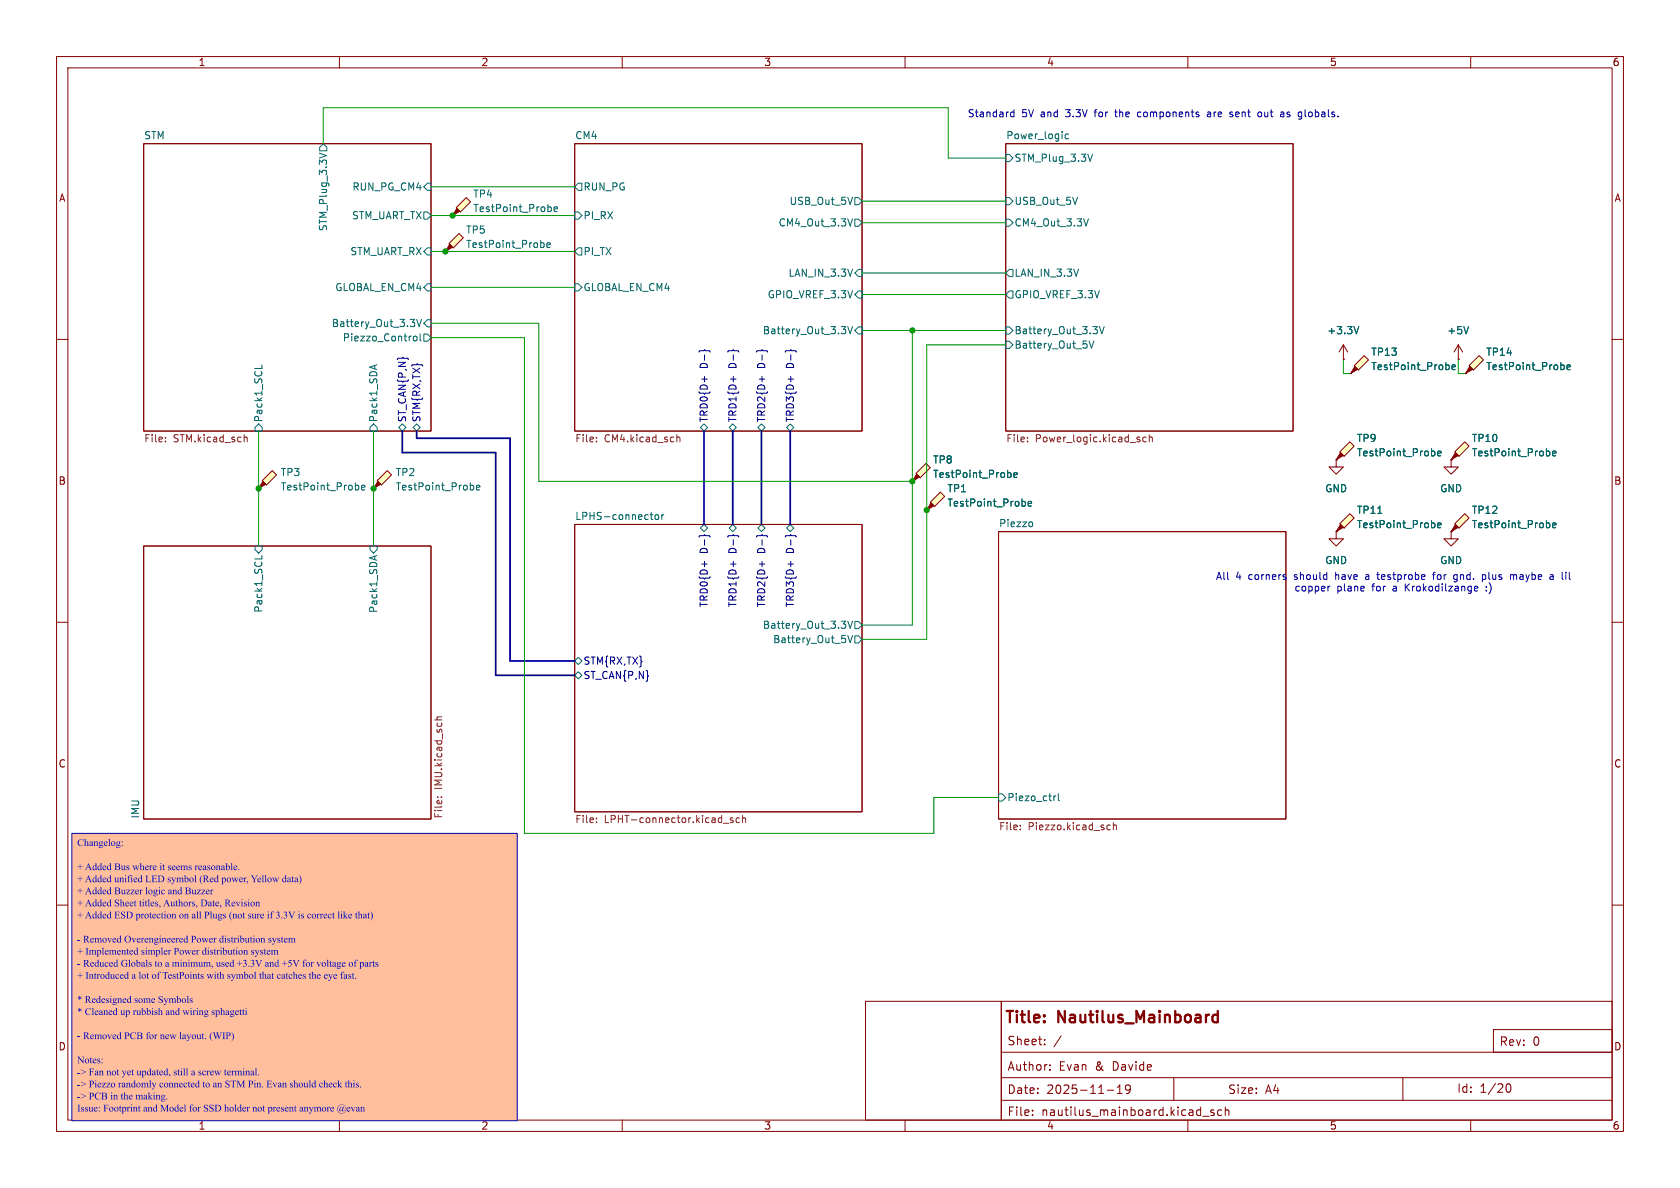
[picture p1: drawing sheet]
<svg xmlns="http://www.w3.org/2000/svg" width="297mm" height="210mm" viewBox="0 0 297 210" stroke-linecap="round" stroke-linejoin="round" font-family="sans-serif">
<g fill="none" stroke="#840000" stroke-width=".18">
<path d="M10 10h277v190h-277zM12 12h273v186h-273zM60 10v2M110 10v2M160 10v2M210 10v2M260 10v2M25.4 25.4h50.8v50.8h-50.8zM101.6 25.4h50.8v50.8h-50.8zM177.8 25.4h50.8v50.8h-50.8zM10 60h2M285 60h2"/>
<path d="M25.4 96.5h50.8v48.3h-50.8zM101.6 92.7h50.8v50.8h-50.8zM176.5 94h50.8v50.8h-50.8zM10 110h2M285 110h2M10 160h2M153 177h24v21h-24zM177 177h108v21h-108zM285 160h2M60 198v2M110 198v2M160 198v2"/>
<path d="M177 194.5h108M177 190.5h108M177 186h108M182.5 197v.2M182.5 196.3v.1M184.7 184.6v.1M184.7 183.8v.1M185.6 189v.2M185.6 188.3v.1M187.6 183.1l-1.3 2M195.7 192.7h1.2M197.5 193.3h.9"/>
<path d="M197.5 192.2l.5-.4v1.5M199.8 192.4l-.3 .3h-.3l-.2-.3 .1-.5 .4-.1 .2 .1a.99 .99 0 0 1-.3 1.4h-.3M207.5 190.5v4M210 198v2M212.6 197.3h1.2M214.6 196.3l-.3-.1-.3 .2 .1 .2 .5 .2v.3h-.6M216 196.3l-.5-.1-.2 .3v.4l.1 .2h.6M216.6 196.3l.2-.1 .4 .1 .1 .9M216.6 195.7v1.5M248 190.5v4M260 198v2M264 182h21v4h-21z"/>
<path d="M266.2 192.2l.2-.5 .2-.1a.81 .81 0 0 1 .6 .6 .81 .81 0 0 1-.3 .8h-.4l-.3-.5"/>
</g>
<path d="M214.5 179.5l.2-.1 .6 .1M215.3 178.7v2M214.5 180.6l.2 .1 .6-.1" fill="none" stroke="#840000" stroke-width=".4"/>
<path d="M12.7 147.3h78.7v50.8h-78.7z" fill="#ffbf9c"/>
<path d="M25.4 25.4h50.8v50.8h-50.8zM101.6 25.4h50.8v50.8h-50.8zM177.8 25.4h50.8v50.8h-50.8zM25.4 96.5h50.8v48.3h-50.8zM101.6 92.7h50.8v50.8h-50.8zM176.5 94h50.8v50.8h-50.8z" fill="none" stroke="#840000" stroke-width=".18"/>
<g fill="none" stroke="#006464" stroke-width=".18">
<path d="M56.5 27.1l1.2 .4-1.2 .4M57.1 25.4l.7 .6v.7h-1.3v-.7zM74.9 37.5h.7l.6 .6-.6 .6h-.7zM75.6 32.4h.6v1.3h-.6l-.7-.7zM101.6 37.5h.6l.7 .6-.7 .6h-.6zM102.2 32.4h.7v1.3h-.7l-.6-.7zM150.7 38.7l-.4 1.2M150.7 34.9l-.4 1.2M151.1 38.7h.7l.6 .7-.6 .6h-.7zM151.1 34.9h.7l.6 .7-.6 .6h-.7zM177.8 38.7h.6l.7 .7-.7 .6h-.6zM177.8 27.3h.6l.7 .6-.7 .7h-.6z"/>
<path d="M177.8 34.9h.6l.7 .7-.7 .6h-.6zM188.9 23.7h-.4l-.2 .2 .1 .6h.5M190.5 34.9l-.4 1.2M192.3 27.2l.4 1.3 .4-1.3M192.4 38.7l-.4 1.2M72.5 56.5h.8l-.4 .4M73.1 59.5l.2-.1 .4 .1v.5l-.1 .2-.3 .1-.2-.2zM73.2 57l.1 .2-.1 .5M73.7 56.5l.4 1.2 .4-1.2M74.3 59v1.1l.2 .2M74.9 59.1h.7l.6 .6-.6 .6h-.7zM75.6 50.2h.6v1.2h-.6l-.7-.6z"/>
<path d="M75.6 43.8h.6v1.3h-.6l-.7-.6zM75.6 56.5h.6v1.3h-.6l-.7-.6zM101.6 50.2h.6l.7 .6-.7 .6h-.6zM102.2 43.8h.7v1.3h-.7l-.6-.6zM148.7 57.7h.8l-.4 .5M149.4 58.3l.1 .2-.1 .4M149.9 57.7l.4 1.3 .4-1.3M150.7 47.6l-.4 1.2M151.8 51.4h.6v1.3h-.6l-.7-.6zM151.8 47.6h.6v1.3h-.6l-.7-.6zM151.8 57.8h.6v1.3h-.6l-.7-.7zM177.8 48.3l.6-.7h.7v1.3h-.7z"/>
<path d="M177.8 57.8h.6l.7 .6-.7 .7h-.6zM178.4 51.4h.7v1.3h-.7l-.6-.6zM190.7 47.6l-.5 1.2M193.2 57.7h.8l-.4 .5M193.9 58.3l.1 .2-.1 .4M194.4 57.7l.4 1.3 .4-1.3M45.1 75.6l.6-.7 .7 .7v.6h-1.3zM46.3 64.5v.6M65.4 75.6l.6-.7 .7 .7v.6h-1.3zM66.3 64.6v.6M66.6 64.5l-1.3 .4M70.5 75.6l.6-.7 .7 .7-.7 .6z"/>
<path d="M73 75.6l.7-.7 .6 .7-.6 .6zM123.8 75.6l.7-.7 .6 .7-.6 .6zM128.9 75.6l.6-.7 .7 .7-.7 .6zM134 75.6l.6-.7 .7 .7-.7 .6zM139.1 75.6l.6-.7 .6 .7-.6 .6zM177.8 60.3h.6l.7 .7-.7 .6h-.6zM192.5 60.3l.5 1.2 .4-1.2M45.1 96.5h1.3v.7l-.7 .6-.6-.6zM46.3 98.2v.6M65.4 96.5h1.3v.7l-.7 .6-.6-.6zM66.3 98.3v.6M66.6 98.2l-1.3 .4"/>
<path d="M114.9 91h.5M115.2 91.8h.2M115.9 91h.3l.3 .2v.4l-.3 .2h-.3l-.1-.2zM117 91v.8M117.4 91l-.4 .2M123.8 93.3l.7-.6 .6 .6-.6 .7zM128.9 93.3l.6-.6 .7 .6-.7 .7zM134 93.3l.6-.6 .7 .6-.7 .7zM139.1 93.3l.6-.6 .6 .6-.6 .7zM182.3 92.3l.3 .2v.4l-.3 .2M101.6 116.8l.6-.6 .7 .6-.7 .7zM101.6 119.4l.6-.7 .7 .7-.7 .6z"/>
<path d="M148.7 109.8h.8l-.4 .5M149.4 110.3l.1 .2-.1 .5M149.9 109.8l.4 1.3 .4-1.3M149.9 112.3l.4 1.3 .4-1.3M151.1 109.9h.7l.6 .6-.6 .6h-.7zM151.1 112.4h.7l.6 .6-.6 .7h-.7zM176.5 140.3h.7l.6 .7-.6 .6h-.7zM186.3 140.7v.8M186.7 140.7l-.4 .2M187.1 140.3v1.1l.2 .1"/>
</g>
<g fill="none" stroke="#725600" stroke-width=".18">
<path d="M29.2 78v.1M29.2 77.3v.1M43.2 77.4l.1-.1h.3l.1 .8M105.4 77.3v.1M105.4 78v.1M119.7 77.4l.1-.1h.3l.1 .8M119.7 76.8v1.3M181.6 78v.1M181.6 77.3v.1M201.5 77.7v.3M202.6 77.3h-.3l-.3 .2 .2 .5h.4M203.2 77.4l.2-.1h.3v.8"/>
<path d="M203.2 76.8v1.3M76.8 127.3h1.3M78.1 126.7l-.8 .1v.3l.1 .2M77.3 140.9h.1M78 140.9h.1M105.4 145.3v.1M105.4 144.6v.2M127.9 145.5h1M129.6 144.6h-.3l-.2 .2 .1 .1 .4 .2v.3h-.5M130.7 144.6h-.3l-.3 .2 .1 .6h.5M131.3 144.7l.2-.1h.3v.8M131.3 144.1v1.3"/>
<path d="M180.4 146.6v.1M180.4 145.9v.1M195.8 146.6h.5M195.8 145.9h.5M196.8 146l.2-.2 .3 .1 .1 .8M196.8 145.4v1.3"/>
</g>
<g fill="none" stroke="#000084" stroke-width=".18">
<path d="M123.6 62.2l.2-.2h.6l.2-.2 .1 .2h.6l.2 .2M124.6 66.5v1M128.7 62.2l.1-.2h.7l.1-.2 .2 .2h.6l.2 .2M129.6 66.5v1M133.7 62.2l.2-.2h.6l.2-.2 .2 .2h.6l.2 .2M134.7 66.5v1M138.8 62.2l.2-.2h.6l.2-.2 .2 .2h.6l.2 .2M139.8 66.5v1M123.6 94.9l.2-.2h.6l.2-.2 .1 .2h.6l.2 .2M124.6 99.2v1M128.7 94.9l.1-.2h.7l.1-.2 .2 .2h.6l.2 .2M129.6 99.2v1"/>
<path d="M133.7 94.9l.2-.2h.6l.2-.2 .2 .2h.6l.2 .2M134.7 99.2v1M138.8 94.9l.2-.2h.6l.2-.2 .2 .2h.6l.2 .2M139.8 99.2v1"/>
</g>
<path d="M257.2 92.6l1.8-1.8 .7 .8-1.8 1.7z" fill="#ffffc2"/>
<path d="M257.3 92.7l.5 .5-1.3 .8z" fill="#840000" stroke="#840000" stroke-width=".18"/>
<path d="M256.5 94h.1M256.5 94v1.3h1.3l-1.3 1.2-1.2-1.2h1.2M257.2 92.6l1.8-1.8 .7 .8-1.8 1.7z" fill="none" stroke="#840000" stroke-width=".18"/>
<path d="M273.8 92.4l.2 .3v.3l-.2 .3M274.5 92.9l.6-.2-.1-.2-.3-.1-.2 .2v.6h.5" fill="none" stroke="#006464" stroke-width=".18"/>
<path d="M236.9 92.6l1.7-1.8 .8 .8-1.8 1.7z" fill="#ffffc2"/>
<path d="M237 92.7l.5 .5-1.3 .8z" fill="#840000" stroke="#840000" stroke-width=".18"/>
<path d="M257.8 63.5h.1M257.8 61l-.8 1.2M257.8 61l.8 1.2M257.8 61v2.5M236.2 94h.1M236.2 81.3v1.3h1.3l-1.3 1.2-1.3-1.2h1.3M236.2 81.3h.1M236.2 94v1.3h1.3l-1.3 1.2-1.3-1.2h1.3M236.9 92.6l1.7-1.8 .8 .8-1.8 1.7zM256.5 81.3v1.3h1.3l-1.3 1.2-1.2-1.2h1.2M256.5 81.3h.1" fill="none" stroke="#840000" stroke-width=".18"/>
<path d="M259.6 57.7l-.4 1.3M243.6 90.7h.7M253.4 92.4l.3 .3v.3l-.3 .3M254.2 92.9l.6-.2-.1-.2-.4-.1-.1 .2v.6h.5" fill="none" stroke="#006464" stroke-width=".18"/>
<path d="M259.7 64.6l1.8-1.7 .8 .7-1.8 1.8z" fill="#ffffc2"/>
<path d="M259.8 64.8l.5 .5-1.2 .7z" fill="#840000" stroke="#840000" stroke-width=".18"/>
<path d="M237.5 63.5h.1M237.5 61l-.8 1.2M237.5 61l.8 1.2M237.5 61v2.5M259.1 66h.1M259.7 64.6l1.8-1.7 .8 .7-1.8 1.8z" fill="none" stroke="#840000" stroke-width=".18"/>
<path d="M240.2 57.7l-.4 1.3M276.3 64.5l.2 .2v.4l-.2 .2M277 64.9l.6-.1v-.2l-.4-.1-.2 .2 .1 .6h.5" fill="none" stroke="#006464" stroke-width=".18"/>
<path d="M236.9 79.9l1.7-1.8 .8 .8-1.8 1.7z" fill="#ffffc2"/>
<path d="M237 80l.5 .5-1.3 .8z" fill="#840000" stroke="#840000" stroke-width=".18"/>
<path d="M236.9 79.9l1.7-1.8 .8 .8-1.8 1.7zM236.2 81.3h.1" fill="none" stroke="#840000" stroke-width=".18"/>
<path d="M253.4 79.7l.3 .3v.3l-.3 .3M254.2 80.2l.6-.2-.1-.2-.4-.1-.1 .2v.6h.5" fill="none" stroke="#006464" stroke-width=".18"/>
<path d="M239.4 64.6l1.8-1.7 .7 .7-1.7 1.8z" fill="#ffffc2"/>
<path d="M239.5 64.8l.5 .5-1.2 .7z" fill="#840000" stroke="#840000" stroke-width=".18"/>
<path d="M238.8 66h.1M239.4 64.6l1.8-1.7 .7 .7-1.7 1.8z" fill="none" stroke="#840000" stroke-width=".18"/>
<path d="M256 64.5l.2 .2v.4l-.2 .2M256.7 64.9l.6-.1-.1-.2-.3-.1-.2 .2 .1 .6h.4" fill="none" stroke="#006464" stroke-width=".18"/>
<path d="M257.2 79.9l1.8-1.8 .7 .8-1.8 1.7z" fill="#ffffc2"/>
<path d="M257.3 80l.5 .5-1.3 .8z" fill="#840000" stroke="#840000" stroke-width=".18"/>
<path d="M257.2 79.9l1.8-1.8 .7 .8-1.8 1.7zM256.5 81.3h.1" fill="none" stroke="#840000" stroke-width=".18"/>
<path d="M273.8 79.7l.2 .3v.3l-.2 .3M274.5 80.2l.6-.2-.1-.2-.3-.1-.2 .2v.6h.5" fill="none" stroke="#006464" stroke-width=".18"/>
<path d="M166.2 87l.8 .8-1.8 1.7-.7-.7z" fill="#ffffc2"/>
<path d="M164.6 88.9l.5 .5-1.3 .8z" fill="#840000" stroke="#840000" stroke-width=".18"/>
<path d="M163.8 90.2h.1M166.2 87l.8 .8-1.8 1.7-.7-.7z" fill="none" stroke="#840000" stroke-width=".18"/>
<path d="M181 88.6l.3 .3v.3l-.3 .3M181.8 89.1l.6-.2-.1-.2-.3-.1-.2 .2v.6h.5" fill="none" stroke="#006464" stroke-width=".18"/>
<path d="M161.9 83.7l1.8-1.8 .8 .8-1.8 1.8z" fill="#ffffc2"/>
<path d="M162.1 83.8l.5 .5-1.3 .8z" fill="#840000" stroke="#840000" stroke-width=".18"/>
<path d="M161.3 85.1h.1M161.9 83.7l1.8-1.8 .8 .8-1.8 1.8z" fill="none" stroke="#840000" stroke-width=".18"/>
<path d="M178.5 83.6l.2 .2v.4l-.2 .2M179.2 84l.6-.1v-.3h-.4l-.2 .1 .1 .6h.5" fill="none" stroke="#006464" stroke-width=".18"/>
<path d="M79.4 43.1l1.8-1.8 .7 .7-1.8 1.8z" fill="#ffffc2"/>
<path d="M79.5 43.2l.5 .5-1.3 .8z" fill="#840000" stroke="#840000" stroke-width=".18"/>
<path d="M78.7 44.5h.1M79.4 43.1l1.8-1.8 .7 .7-1.8 1.8z" fill="none" stroke="#840000" stroke-width=".18"/>
<path d="M96 42.9l.2 .3v.3l-.2 .3M96.7 43.3l.6-.1-.1-.2-.3-.1-.2 .2v.6h.5" fill="none" stroke="#006464" stroke-width=".18"/>
<path d="M66.7 85l1.8-1.8 .7 .7-1.8 1.8z" fill="#ffffc2"/>
<path d="M66.8 85.1l.5 .5-1.3 .8z" fill="#840000" stroke="#840000" stroke-width=".18"/>
<path d="M66 86.4h.1M66.7 85l1.8-1.8 .7 .7-1.8 1.8z" fill="none" stroke="#840000" stroke-width=".18"/>
<path d="M83.5 85.8l.2 .2v.4l-.2 .2M84.2 86.2l.6-.1v-.3h-.4l-.2 .2 .1 .6h.5" fill="none" stroke="#006464" stroke-width=".18"/>
<path d="M46.4 85l1.7-1.8 .8 .7-1.8 1.8z" fill="#ffffc2"/>
<path d="M46.5 85.1l.5 .5-1.3 .8z" fill="#840000" stroke="#840000" stroke-width=".18"/>
<path d="M45.7 86.4h.1M46.4 85l1.7-1.8 .8 .7-1.8 1.8z" fill="none" stroke="#840000" stroke-width=".18"/>
<path d="M63.2 85.8l.2 .2v.4l-.2 .2M63.9 86.2l.6-.1v-.3h-.4l-.2 .2 .1 .6h.5" fill="none" stroke="#006464" stroke-width=".18"/>
<path d="M80.6 36.7l1.8-1.8 .8 .8-1.8 1.8z" fill="#ffffc2"/>
<path d="M80.8 36.8l.5 .5-1.3 .8z" fill="#840000" stroke="#840000" stroke-width=".18"/>
<path d="M80 38.1h.1M80.6 36.7l1.8-1.8 .8 .8-1.8 1.8z" fill="none" stroke="#840000" stroke-width=".18"/>
<path d="M97.2 36.6l.3 .2v.4l-.3 .2M97.9 37l.7-.1-.1-.3h-.4l-.2 .1 .1 .6h.5" fill="none" stroke="#006464" stroke-width=".18"/>
<path d="M71.1 76.2v3.8h16.5v39.4h14M73.7 76.2v1.3h16.5v39.3h11.4M124.5 76.2v16.5M129.5 76.2v16.5M134.6 76.2v16.5M139.7 76.2v16.5" fill="none" stroke="#000084" stroke-width=".3"/>
<g fill="none" stroke="#009600" stroke-width=".18">
<path d="M57.1 25.4v-6.3h110.5v8.8h10.2M76.2 38.1h25.4M76.2 33h25.4M152.4 35.6h25.4M152.4 39.4h25.4M76.2 44.5h25.4M76.2 50.8h25.4M76.2 59.7h16.5v87.6h72.4v-6.3h11.4M76.2 57.2h19v27.9h66.1M152.4 48.3h25.4M152.4 58.4h25.4M152.4 52.1h25.4"/>
<path d="M161.3 58.4v52.1h-8.9M45.7 76.2v20.3M66 76.2v20.3M177.8 61h-14v52h-11.4M237.5 63.5v2.5h1.3M257.8 63.5v2.5h1.3"/>
</g>
<path d="M12.7 147.3h78.7v50.8h-78.7z" fill="none" stroke="#0000c2" stroke-width=".18"/>
<g fill="#0000c2">
<path d="M14.8 148.4l.3-.1v.6l.2-.2 .2 .1 .2 .7h-.4l.2-.1-.1-.5-.1-.1-.2 .1v.5l.2 .1h-.4l.1-.1v-.8z"/>
<path d="M19.1 148.4l.3-.1v1.1l.1 .1h-.4l.2-.1v-.8z"/>
<path d="M15.6 152.6l.7 1.2h-.5l.1-.1-.1-.3h-.4l-.2 .3 .2 .1h-.4l.3-.4h.5l-.2-.5-.3 .5z"/>
<path d="M16.8 152.7l.2-.1 .1 1.1h.1l-.3 .1v-.1l-.4 .1-.2-.3v-.1h.2l.1 .3h.3l-.1-.6h-.2l-.1 .3h-.2l.3-.4 .3 .1v-.4z"/>
<path d="M17.7 152.7l.2-.1v1.1h.2l-.3 .1v-.1l-.4 .1-.2-.3v-.1h.2l.1 .3h.3l-.1-.6h-.2l-.1 .3h-.2l.3-.4 .3 .1v-.4z"/>
<path d="M19.3 152.7l.3-.1v1.1h.1l-.2 .1v-.1l-.4 .1-.2-.3v-.1h.2l.1 .3h.3l-.1-.6h-.2l-.1 .3h-.2l.2-.4 .4 .1v-.4z"/>
<path d="M24.7 152.7l.3-.1v.6l.2-.2 .2 .1 .2 .7h-.4l.1-.2v-.4l-.1-.1-.2 .1v.5l.1 .1h-.4l.1-.1v-.8z"/>
<path d="M39.8 152.7l.3-.1v.6a.39 .39 0 0 1 .6 .2 .39 .39 0 0 1-.5 .4l-.2-.1v-.5h.1v.5a.27 .27 0 0 0 .4-.3 .27 .27 0 0 0-.4-.2h-.1l-.1-.5z"/>
<path d="M40.8 152.7l.2-.1v1.1l.2 .1h-.4l.1-.1v-.8z"/>
<path d="M16.8 154.8l.2-.1 .1 1.1 .1 .1-.3 .1v-.1h-.4l-.2-.2v-.2h.2l.1 .3h.3l-.1-.6h-.2l-.1 .3h-.2l.3-.3h.3v-.4z"/>
<path d="M17.7 154.8l.2-.1v1.1l.2 .1-.3 .1v-.1h-.4l-.2-.2v-.2h.2l.1 .3h.3l-.1-.6h-.2l-.1 .3h-.2l.3-.3h.3v-.4z"/>
<path d="M19.3 154.8l.3-.1v1.1l.1 .1-.2 .1v-.1h-.4l-.2-.2v-.2h.2l.1 .3h.3l-.1-.6h-.2l-.1 .3h-.2l.2-.3h.4v-.4z"/>
<path d="M22.8 154.8l.2-.1 .2 .1v.1l-.2-.1-.2 .1v.2l.2 .1h-.2v.6l.2 .1h-.5l.2-.1v-.6l-.2-.1h.2z"/>
<path d="M24.8 154.8l.3-.1v1.1l.1 .1-.2 .1-.1-.1h-.3l-.2-.2v-.2h.1l.2 .3h.2l-.1-.6h-.1l-.2 .3h-.1l.2-.3h.3v-.4z"/>
<path d="M32.5 154.8l.3-.1v.6a.39 .39 0 0 1 .6 .2 .39 .39 0 0 1-.5 .5l-.2-.1v-.6h.1v.5a.27 .27 0 0 0 .4-.2 .27 .27 0 0 0-.4-.3h-.1l-.1-.4z"/>
<path d="M34.4 154.8l.2-.1v1.1l.2 .1h-.4l.1-.1v-.8z"/>
<path d="M35.6 154.8l.2-.1a1.2 1.2 0 0 0 0 1.6l-.3-.2-.2-.5 .1-.5z"/>
<path d="M38.3 154.8l.3-.1v1.1l.1 .1-.2 .1-.1-.1h-.3l-.2-.2v-.2h.1l.1 .3h.3l-.1-.6h-.2l-.1 .3h-.1l.2-.3h.3v-.4z"/>
<path d="M46.3 154.8l.2-.1 .1 1.1 .1 .1h-.4l.1-.1v-.8z"/>
<path d="M46.8 154.8l.2-.1v1.1l.2 .1h-.4l.1-.1v-.8z"/>
<path d="M50.3 154.8l.3-.1v1.1l.1 .1-.2 .1-.1-.1h-.3l-.2-.2v-.2h.1l.2 .3h.2l-.1-.6h-.1l-.2 .3h-.1l.2-.3h.3v-.4z"/>
<path d="M52.8 154.7a.92 .92 0 0 1 0 1.6 1.2 1.2 0 0 0 0-1.6z"/>
<path d="M15.6 156.9l.7 1.2h-.5l.1-.1-.1-.3h-.4l-.2 .3 .2 .1h-.4l.3-.5h.5l-.2-.5-.3 .5z"/>
<path d="M16.8 156.9l.2-.1 .1 1.1 .1 .1-.3 .1v-.1l-.4 .1-.2-.3v-.2h.2l.1 .4 .3-.1-.1-.6h-.2l-.1 .3h-.2l.3-.3h.3v-.3z"/>
<path d="M17.7 156.9l.2-.1v1.1l.2 .1-.3 .1v-.1l-.4 .1-.2-.3v-.2h.2l.1 .4 .3-.1-.1-.6h-.2l-.1 .3h-.2l.3-.3h.3v-.3z"/>
<path d="M19.3 156.9l.3-.1v1.1l.1 .1-.2 .1v-.1l-.4 .1-.2-.3v-.2h.2l.1 .4 .3-.1-.1-.6h-.2l-.1 .3h-.2l.2-.3h.4v-.3z"/>
<path d="M25.7 156.9l.3-.1v1.2l.1 .1h-.4l.1-.1v-.8z"/>
<path d="M31.8 156.9l.3-.1v1.1l.1 .1-.2 .1v-.1l-.4 .1-.2-.3v-.2h.2l.1 .4 .3-.1-.1-.6h-.2l-.1 .3h-.2l.2-.3h.4l-.1-.3z"/>
<path d="M16.8 159.1l.2-.1 .1 1.1h.1l-.3 .1v-.1l-.4 .1-.2-.3v-.1h.2l.1 .3h.3l-.1-.6h-.2l-.1 .3h-.2l.3-.4 .3 .1v-.4z"/>
<path d="M17.7 159.1l.2-.1v1.1h.2l-.3 .1v-.1l-.4 .1-.2-.3v-.1h.2l.1 .3h.3l-.1-.6h-.2l-.1 .3h-.2l.3-.4 .3 .1v-.4z"/>
<path d="M19.3 159.1l.3-.1v1.1h.1l-.2 .1v-.1l-.4 .1-.2-.3v-.1h.2l.1 .3h.3l-.1-.6h-.2l-.1 .3h-.2l.2-.4 .4 .1v-.4z"/>
<path d="M21.2 159.1l.3-.1v.6l.2-.2 .2 .1 .1 .7h-.3l.1-.2v-.4l-.1-.1-.2 .1v.5l.1 .1h-.4l.1-.1v-.8z"/>
<path d="M26.1 159.1l.3-.1v1.1l.1 .1h-.4l.1-.1v-.8z"/>
<path d="M31.5 159.1l.3-.1v.6l.2-.2 .2 .1 .2 .7h-.4l.1-.2v-.4l-.1-.1-.2 .1v.5l.1 .1h-.4l.1-.1v-.8z"/>
<path d="M16.8 161.2l.2-.1 .1 1.1 .1 .1-.3 .1v-.1h-.4l-.2-.2v-.2h.2l.1 .3h.3l-.1-.6h-.2l-.1 .3h-.2l.3-.3h.3v-.4z"/>
<path d="M17.7 161.2l.2-.1v1.1l.2 .1-.3 .1v-.1h-.4l-.2-.2v-.2h.2l.1 .3h.3l-.1-.6h-.2l-.1 .3h-.2l.3-.3h.3v-.4z"/>
<path d="M19.3 161.2l.3-.1v1.1l.1 .1-.2 .1v-.1h-.4l-.2-.2v-.2h.2l.1 .3h.3l-.1-.6h-.2l-.1 .3h-.2l.2-.3h.4v-.4z"/>
<path d="M34.7 161.2l.3-.1v1.1l.1 .1h-.4l.1-.1v-.8z"/>
<path d="M35.2 161.2l.3-.1v1.1l.1 .1h-.4l.1-.1v-.8z"/>
<path d="M37.1 161.2l.3-.1v1.1l.1 .1h-.4l.1-.1v-.8z"/>
<path d="M40.8 161.2l.2-.1a1.2 1.2 0 0 0 0 1.6l-.3-.2-.2-.5 .1-.5z"/>
<path d="M48 161.2l.2-.1 .2 .1v.1l-.2-.1-.1 .1-.1 .2 .2 .1h-.2v.6l.2 .1h-.5l.2-.1v-.6l-.2-.1h.2z"/>
<path d="M59.7 161.2l.3-.1v1.1l.1 .1h-.4l.1-.1v-.8z"/>
<path d="M60.6 161.2l.3-.1v.8l.3-.3-.1-.1h.4l-.4 .4 .4 .4h-.4l-.2-.4v.4h.1h-.4l.2-.1v-.9z"/>
<path d="M63.2 161.2l.3-.1v.6l.2-.2 .2 .1 .2 .7h-.4l.2-.1-.1-.5-.1-.1-.2 .1v.5l.2 .1h-.4l.1-.1v-.8z"/>
<path d="M65.4 161.1a.92 .92 0 0 1 0 1.6 1.2 1.2 0 0 0 0-1.6z"/>
<path d="M21.1 165.5l.3-.1v1.1h.1l-.2 .1-.1-.1-.3 .1-.2-.3v-.1h.1l.1 .3h.3l-.1-.6h-.1l-.2 .3h-.1l.2-.4 .3 .1v-.4z"/>
<path d="M32.9 165.5l.3-.1v1.1h.1l-.2 .1-.1-.1-.3 .1-.2-.3v-.1h.1l.1 .3h.3l-.1-.6h-.2l-.1 .3h-.1l.2-.4 .3 .1v-.4z"/>
<path d="M39.2 165.5l.3-.1v1.1h.1l-.2 .1-.1-.1-.3 .1-.2-.3v-.1h.1l.2 .3h.2l-.1-.6h-.1l-.2 .3h-.1l.2-.4 .3 .1v-.4z"/>
<path d="M42.4 165.5l.2-.1v.6a.39 .39 0 0 1 .7 .2 .39 .39 0 0 1-.5 .4l-.3-.1v-.5h.1v.5a.29 .29 0 0 0 .5-.3 .27 .27 0 0 0-.5-.2h-.1v-.5z"/>
<path d="M18 167.6l.3-.1v1.1l.1 .1h-.4l.1-.1v-.8z"/>
<path d="M24.1 167.6l.2-.1 .1 1.1 .1 .1-.3 .1v-.1h-.3l-.2-.2v-.2h.1l.1 .3h.3l-.1-.6h-.2l-.1 .3h-.1l.2-.3h.3v-.4z"/>
<path d="M28.4 167.6l.3-.1v1.1l.1 .1h-.4l.2-.1v-.8z"/>
<path d="M36.2 167.6l.2-.1v1.1l.2 .1-.3 .1v-.1h-.4l-.2-.2v-.2h.2l.1 .3h.3l-.1-.6h-.2l-.1 .3h-.2l.3-.3h.3v-.4z"/>
<path d="M39.3 167.6l.3-.1v.6a.39 .39 0 0 1 .6 .2 .39 .39 0 0 1-.5 .5l-.2-.1v-.6h.1v.5a.27 .27 0 0 0 .4-.2 .27 .27 0 0 0-.4-.3h-.1v-.4z"/>
<path d="M17.1 169.7l.3-.1v1.1l.2 .1-.3 .1v-.1l-.4 .1-.2-.3v-.2h.2l.1 .4 .3-.1-.1-.6h-.2l-.1 .3h-.2l.3-.3h.3v-.3z"/>
<path d="M20.5 169.7l.3-.1v1.1l.1 .1-.2 .1-.1-.1-.3 .1-.2-.3v-.2h.1l.2 .4 .2-.1-.1-.6h-.1l-.2 .3h-.1l.2-.3h.3v-.3z"/>
<path d="M22.7 169.7l.3-.1v1.2l.1 .1h-.4l.1-.1v-.8z"/>
<path d="M24 169.7l.3-.1v.6a.39 .39 0 0 1 .6 .2 .39 .39 0 0 1-.5 .5l-.3-.1v-.5h.2v.5a.27 .27 0 0 0 .4-.3 .27 .27 0 0 0-.4-.2h-.2v-.5z"/>
<path d="M25.7 169.7l.3-.1v1.2l.1 .1h-.3l.1-.1v-.8z"/>
<path d="M41 169.7l.3-.1v1.1l.1 .1-.2 .1v-.1l-.4 .1-.2-.3v-.2h.2l.1 .4 .3-.1-.1-.6h-.2l-.1 .3h-.2l.2-.3h.4v-.3z"/>
<path d="M49 169.7l.2-.1v1.1l.2 .1-.3 .1v-.1l-.4 .1-.2-.3v-.2h.2l.1 .4 .3-.1-.1-.6h-.2l-.1 .3h-.2l.3-.3h.3v-.3z"/>
<path d="M53.7 169.7l.3-.1 .2 .2-.1 .1-.2-.2-.1 .1v.3h.2h-.2v.6l.1 .2h-.4l.1-.2v-.6h-.1h.1z"/>
<path d="M57.7 169.7l.3-.1v1.2l.1 .1h-.3l.1-.1v-.8z"/>
<path d="M62.8 169.7l.2-.1 .2 .2v.1l-.2-.2-.1 .1-.1 .3h.2h-.2v.6l.2 .2h-.4l.1-.2v-.6h-.2h.2z"/>
<path d="M19 171.9l.3-.1v1.1h.1l-.2 .1v-.1l-.4 .1-.2-.3v-.1h.2l.1 .3h.3l-.1-.6h-.2l-.1 .3h-.2l.2-.4 .4 .1v-.4z"/>
<path d="M22.4 171.9l.3-.1v1.1h.1l-.2 .1-.1-.1-.3 .1-.2-.3v-.1h.1l.1 .3h.3l-.1-.6h-.2l-.1 .3h-.1l.2-.4 .3 .1v-.4z"/>
<path d="M24.5 171.9l.3-.1v1.1l.1 .1h-.4l.2-.1v-.8z"/>
<path d="M28 171.9l.2-.1 .2 .1v.1l-.2-.2-.1 .1-.1 .3 .3 .1h-.3l.1 .6 .1 .1h-.4l.1-.1v-.6l-.1-.1h.1z"/>
<path d="M38.8 171.9l.3-.1v.6l.2-.2 .2 .1 .2 .7h-.4l.1-.2v-.4l-.1-.1-.2 .1v.5l.1 .1h-.4l.1-.1v-.8z"/>
<path d="M43.1 171.9l.2-.1v.6a.39 .39 0 0 1 .7 .2 .39 .39 0 0 1-.5 .4l-.3-.1v-.5h.1v.5a.29 .29 0 0 0 .5-.3 .27 .27 0 0 0-.5-.2h-.1v-.5z"/>
<path d="M44.9 171.9l.3-.1v1.1l.1 .1h-.4l.1-.1v-.8z"/>
<path d="M46.3 171.9l.3-.1v.6l.2-.2 .2 .1 .2 .7h-.4l.1-.2v-.4l-.1-.1-.2 .1v.5l.1 .1h-.4l.1-.1v-.8z"/>
<path d="M51.8 171.9l.2-.1v.6l.3-.2 .2 .1 .1 .7h-.4l.2-.2v-.4l-.2-.1-.2 .1 .1 .5 .1 .1h-.4l.1-.1v-.8z"/>
<path d="M55.1 171.9l.3-.1v.6l.2-.2 .2 .1 .1 .7h-.3l.1-.2v-.4l-.1-.1-.2 .1v.5l.1 .1h-.4l.1-.1v-.8z"/>
<path d="M60.4 171.9l.3-.1 .2 .1-.1 .1-.2-.2-.1 .1v.3l.2 .1h-.2v.6l.1 .1h-.4l.1-.1v-.6l-.1-.1h.1z"/>
<path d="M13.8 176.2l.3 .2v-.4v.4l.3-.2-.3 .2 .3 .2-.3-.2v.4v-.4l-.3 .2 .3-.2z"/>
<path d="M17.4 176.1l.3-.1v1.1l.2 .1-.3 .1v-.1l-.4 .1-.2-.3v-.2h.2l.1 .4 .3-.1-.1-.6h-.2l-.1 .3h-.2l.2-.3h.4v-.3z"/>
<path d="M22.9 176.1l.2-.1 .1 1.1 .1 .1-.3 .1v-.1l-.3 .1-.2-.3v-.2h.1l.1 .4 .3-.1-.1-.6h-.2l-.1 .3h-.1l.2-.3h.3v-.3z"/>
<path d="M31.2 176.1l.2-.1v.6a.39 .39 0 0 1 .7 .2 .39 .39 0 0 1-.5 .5l-.3-.1v-.5h.1v.5a.29 .29 0 0 0 .5-.3 .27 .27 0 0 0-.5-.2h-.1v-.5z"/>
<path d="M33 176.1l.3-.1v1.2l.1 .1h-.4l.1-.1v-.8z"/>
<path d="M16.2 178.3l.3-.1v1.1l.1 .1h-.4l.2-.1v-.8z"/>
<path d="M20.4 178.3l.3-.1v1.1h.1l-.2 .1-.1-.1-.3 .1-.2-.3v-.1h.1l.2 .3h.2l-.1-.6h-.1l-.2 .3h-.1l.2-.4 .3 .1v-.4z"/>
<path d="M24.9 178.3l.3-.1v.6a.39 .39 0 0 1 .6 .2 .39 .39 0 0 1-.4 .4l-.3-.1v-.5h.1v.5a.27 .27 0 0 0 .4-.3 .27 .27 0 0 0-.4-.2h-.1v-.5z"/>
<path d="M25.8 178.3l.3-.1v.6a.39 .39 0 0 1 .6 .2 .39 .39 0 0 1-.4 .4l-.3-.1v-.5h.1v.5a.27 .27 0 0 0 .4-.3 .27 .27 0 0 0-.4-.2h-.1v-.5z"/>
<path d="M27.9 178.3l.3-.1v.6l.2-.2 .2 .1 .2 .7h-.4l.1-.2v-.4l-.1-.1-.2 .1v.5l.1 .1h-.4l.2-.1v-.8z"/>
<path d="M31.4 178.3l.3-.1v1.1h.1l-.2 .1-.1-.1-.3 .1-.2-.3v-.1h.1l.2 .3h.2l-.1-.6h-.1l-.2 .3h-.1l.2-.4 .3 .1v-.4z"/>
<path d="M38.9 178.3l.3-.1v.6l.2-.2 .2 .1 .2 .7h-.4l.1-.2v-.4l-.1-.1-.2 .1v.5l.1 .1h-.4l.2-.1v-.8z"/>
<path d="M21.1 182.5l.3-.1v1.1l.1 .1-.2 .1-.1-.1-.3 .1-.2-.3v-.2h.1l.1 .4 .3-.1-.1-.6h-.1l-.2 .3h-.1l.2-.3h.3v-.3z"/>
<path d="M26.1 182.5l.2-.1 .2 .2-.1 .1-.1-.2-.2 .1v.3h.2h-.2v.6l.2 .2h-.5l.2-.2v-.6h-.2h.2z"/>
<path d="M31.7 182.5l.3-.1v1.2l.1 .1h-.4l.1-.1 .1-.8z"/>
<path d="M37.4 182.6l.1-.2a1.2 1.2 0 0 0 0 1.7l-.2-.3-.2-.4v-.5z"/>
<path d="M40.9 182.4a.92 .92 0 0 1 0 1.7 1.2 1.2 0 0 0 0-1.7z"/>
<path d="M26.4 188.9l.3-.1v1.1l.1 .1-.2 .1-.1-.1-.3 .1-.2-.3v-.2h.1l.1 .4 .3-.1-.1-.6h-.2l-.1 .3h-.1l.2-.3h.3v-.3z"/>
<path d="M29.4 188.9l.2-.1v1.1l.2 .1-.3 .1v-.1l-.4 .1-.2-.3v-.2h.2l.1 .4 .3-.1-.1-.6h-.2l-.1 .3h-.2l.3-.3h.3v-.3z"/>
<path d="M32.4 188.9l.3-.1v1.2l.1 .1h-.4l.1-.1v-.8z"/>
<path d="M32.9 188.9l.2-.1v1.2l.2 .1h-.4l.1-.1v-.8z"/>
<path d="M45.1 188.9l.2-.1v1.2l.2 .1h-.4l.1-.1v-.8z"/>
<path d="M23.6 191.1l.3-.1v1.1h.1l-.2 .1v-.1l-.4 .1-.2-.3v-.1h.2l.1 .3h.3l-.1-.6h-.2l-.1 .3h-.2l.2-.4 .4 .1-.1-.4z"/>
<path d="M26.4 191.1l.2-.1v1.1l.2 .1h-.4l.1-.1v-.8z"/>
<path d="M34.9 191.1l.3-.1v1.1h.1l-.2 .1v-.1l-.4 .1-.2-.3v-.1h.2l.1 .3h.3l-.1-.6h-.2l-.1 .3h-.2l.2-.4 .4 .1-.1-.4z"/>
<path d="M51.9 191.1l.3-.1v.6l.2-.2 .2 .1 .1 .7h-.3l.1-.2v-.4l-.1-.1-.2 .1v.5l.1 .1h-.4l.1-.1v-.8z"/>
<path d="M54.6 191.1l.3-.1v1.1l.1 .1h-.4l.1-.1v-.8z"/>
<path d="M55.5 191.1l.3-.1v1.1h.1l-.2 .1-.1-.1-.3 .1-.2-.3v-.1h.1l.2 .3h.2l-.1-.6h-.1l-.2 .3h-.1l.2-.4 .3 .1v-.4z"/>
<path d="M57.2 191.1l.2-.1v.6l.2-.2 .2 .1 .2 .7h-.4l.2-.2-.1-.4-.1-.1-.2 .1v.5l.2 .1h-.4l.1-.1v-.8z"/>
<path d="M59.6 191.1l.3-.1v.8l.3-.3-.1-.1h.4l-.5 .3 .5 .5h-.4l-.2-.4v.3l.1 .1h-.4l.2-.2v-.9z"/>
<path d="M61.5 191.1l.2-.1v.6l.2-.2 .2 .1 .2 .7h-.4l.2-.2-.1-.4-.1-.1-.2 .1v.5l.2 .1h-.4l.1-.1v-.8z"/>
<path d="M21.8 193.2l.3-.1v.6l.2-.2 .2 .1 .2 .7h-.4l.1-.1v-.5l-.1-.1-.2 .1v.5l.1 .1h-.4l.2-.1v-.8z"/>
<path d="M26.1 193.2l.3-.1v.8l.3-.3-.1-.1h.4l-.5 .4 .5 .4h-.4l-.2-.4v.4h.1h-.4l.2-.1-.1-.9z"/>
<circle cx="28.4" cy="152.7" r=".09"/>
<circle cx="42.8" cy="159.1" r=".09"/>
<circle cx="44" cy="159.1" r=".09"/>
<circle cx="47.4" cy="161.2" r=".09"/>
<circle cx="52.9" cy="161.2" r=".09"/>
<circle cx="60.4" cy="161.2" r=".09"/>
<circle cx="28.3" cy="165.5" r=".09"/>
<circle cx="39.9" cy="165.5" r=".09"/>
<circle cx="42.1" cy="165.5" r=".09"/>
<circle cx="44.9" cy="165.5" r=".09"/>
<circle cx="19.6" cy="176.1" r=".09"/>
<circle cx="43.5" cy="178.3" r=".09"/>
<circle cx="32.1" cy="188.9" r=".09"/>
<circle cx="43.1" cy="188.9" r=".09"/>
<circle cx="62.6" cy="191.1" r=".09"/>
</g>
<g fill="none" stroke="#0000c2" stroke-width=".18">
<path d="M179.3 19.4v1.2M179.3 19.9l-.4-.1-.2 .2M197 19.8h.5M197.2 19.4l.1 1.2M201.6 19.8l-.4 .1-.1 .1v.5l.5 .1M213.5 19.9h.5M217.6 19.8l.3 .1M222.6 19.8l.3 .1 .1 .1v.5l-.4 .1M226.8 19.8l.2 .2v.6M230.7 19.4v1.1l.2 .1M178.7 20.4l.2 .2h.4M214 20.1l-.4 .1-.2 .1 .2 .3h.4"/>
<path d="M217.6 20.2l.3 .1 .1 .2-.2 .1h-.3M227 20.6h-.1M227 20.1l-.1 .1M227.2 102l.2 .2-.2 .2M227.2 101.6h.1M234.8 103.6v.9M235.1 103.6l-.3 .3M241.6 101.6h-.1M241.6 101.9l-.2 .2 .2 .3M243.4 101.6h.5M243.6 102.2l.3 .2M253.2 101.6h.5"/>
<path d="M253.7 101.2l-.3 .1v1.1M257.1 101.6h.5M257.1 102.4h.5M257.6 101.6v1l-.2 .3-.3-.1M260.7 103.7v.7h.5M261.2 103.7l.1 .2-.6 .2M262.1 101.6h.3l.3 .2-.1 .6h-.5M262.8 104.4v.1M262.8 103.7v.1M267.2 101.6l.4 .2M267.6 101.8l.2-.2h.3v.8M267.6 101.8v.6"/>
<path d="M274.4 101.6l.2 .2v.6M274.6 102.4h-.1M274.6 101.9h-.1M277.4 102.2l.2 .2"/>
</g>
<g fill="none" stroke="#006464" stroke-width=".18">
<path d="M240.2 57.7l-.4 1.3M259.6 57.7l-.4 1.3M253.4 79.7l.3 .3v.3l-.3 .3M256 64.5l.2 .2v.4l-.2 .2M256.7 64.9l.6-.1-.1-.2-.3-.1-.2 .2 .1 .6h.4M273.8 79.7l.2 .3v.3l-.2 .3M276.3 64.5l.2 .2v.4l-.2 .2M277 64.9l.6-.1v-.2l-.4-.1-.2 .2 .1 .6h.5M178.5 83.6l.2 .2v.4l-.2 .2M179.2 84l.6-.1v-.3h-.4l-.2 .1 .1 .6h.5M181 88.6l.3 .3v.3l-.3 .3M181.8 89.1l.6-.2-.1-.2-.3-.1-.2 .2v.6h.5"/>
<path d="M243.6 90.7h.7M253.4 92.4l.3 .3v.3l-.3 .3M254.2 92.9l.6-.2-.1-.2-.4-.1-.1 .2v.6h.5M254.2 80.2l.6-.2-.1-.2-.4-.1-.1 .2v.6h.5M273.8 92.4l.2 .3v.3l-.2 .3M274.5 92.9l.6-.2-.1-.2-.3-.1-.2 .2v.6h.5M274.5 80.2l.6-.2-.1-.2-.3-.1-.2 .2v.6h.5"/>
</g>
<path d="M237.5 63.5h.1M238.8 66h.1M257.8 63.5h.1M259.1 66h.1M161.3 85.1h.1M163.8 90.2h.1M236.2 94h.1M236.2 81.3h.1M256.5 94h.1M256.5 81.3h.1" fill="none" stroke="#840000" stroke-width=".18"/>
<g fill="#009600" stroke="#009600" stroke-width=".18">
<circle cx="161.3" cy="58.4" r=".46"/>
<circle cx="163.8" cy="90.2" r=".46"/>
<circle cx="161.3" cy="85.1" r=".46"/>
<circle cx="45.7" cy="86.4" r=".46"/>
<circle cx="78.7" cy="44.5" r=".46"/>
<circle cx="80" cy="38.1" r=".46"/>
<circle cx="66" cy="86.4" r=".46"/>
</g>
<g font-size="2.8" fill="#840000">
<text x="177.5" y="181.4">Title:</text>
<text x="187.2" y="181.4">Nautilus_Mainboard</text>
</g>
<g font-size="2.1" fill="#840000">
<text x="178" y="185">Sheet:</text>
<text x="265" y="185.1">Rev:</text>
<text x="270.9" y="185.1">0</text>
<text x="178" y="189.5">Author:</text>
<text x="187.2" y="189.5">Evan</text>
<text x="193.7" y="189.5">&amp;</text>
<text x="196.8" y="189.5">Davide</text>
<text x="178" y="193.6">Date:</text>
<text x="178" y="197.5">File:</text>
<text x="184.1" y="197.5">nautilus_mainboard.kicad_sch</text>
<text x="185" y="193.6">2025-11-19</text>
<text x="217" y="193.6">Size:</text>
<text x="223.7" y="193.6">A4</text>
<text x="257.5" y="193.4">Id:</text>
<text x="261.6" y="193.4">1/20</text>
</g>
<g font-size="1.8" fill="#840000">
<text x="35" y="11.9">1</text>
<text x="85" y="11.9">2</text>
<text x="135" y="11.9">3</text>
<text x="185" y="11.9">4</text>
<text x="235" y="11.9">5</text>
<text x="285" y="11.9">6</text>
<text x="10.3" y="35.9">A</text>
<text x="285.3" y="35.9">A</text>
<text x="10.3" y="85.9">B</text>
<text x="285.3" y="85.9">B</text>
<text x="10.3" y="135.9">C</text>
<text x="285.3" y="135.9">C</text>
<text x="10.3" y="185.9">D</text>
<text x="285.3" y="185.9">D</text>
<text x="35" y="199.9">1</text>
<text x="85" y="199.9">2</text>
<text x="135" y="199.9">3</text>
<text x="185" y="199.9">4</text>
<text x="235" y="199.9">5</text>
<text x="285" y="199.9">6</text>
</g>
<g font-size="1.8" fill="#0000c2">
<text x="171" y="20.9">Standard</text>
<text x="180.6" y="20.9">5V</text>
<text x="184.1" y="20.9">and</text>
<text x="188.7" y="20.9">3.3V</text>
<text x="194" y="20.9">for</text>
<text x="197.8" y="20.9">the</text>
<text x="202" y="20.9">components</text>
<text x="214.5" y="20.9">are</text>
<text x="218.7" y="20.9">sent</text>
<text x="223.9" y="20.9">out</text>
<text x="228.1" y="20.9">as</text>
<text x="231.4" y="20.9">globals.</text>
<text x="214.9" y="102.7">All</text>
<text x="218.5" y="102.7">4</text>
<text x="220.8" y="102.7">corners</text>
<text x="228.7" y="104.8">copper</text>
<text x="229.1" y="102.7">should</text>
<text x="236.3" y="104.8">plane</text>
<text x="236.5" y="102.7">have</text>
<text x="242.1" y="102.7">a</text>
<text x="242.7" y="104.8">for</text>
<text x="244.4" y="102.7">testprobe</text>
<text x="246.5" y="104.8">a</text>
<text x="248.8" y="104.8">Krokodilzange</text>
<text x="254.4" y="102.7">for</text>
<text x="258.3" y="102.7">gnd.</text>
<text x="263.4" y="104.8">:)</text>
<text x="263.5" y="102.7">plus</text>
<text x="268.7" y="102.7">maybe</text>
<text x="275.9" y="102.7">a</text>
<text x="13.7" y="150.2">Changelog:</text>
<text x="13.7" y="154.5">+ AddedBuswhereit seemsreasonable.</text>
<text x="13.7" y="156.6">+ AddedunifiedLED symbol(Redpower,Yellowdata)</text>
<text x="13.7" y="158.8">+ AddedBuzzerlogic andBuzzer</text>
<text x="13.7" y="160.9">+ AddedSheettitles,Authors,Date,Revision</text>
<text x="13.7" y="163">+ AddedESDprotectiononall Plugs(notsureif 3.3Vis correctlike that)</text>
<text x="13.7" y="167.3">- RemovedOverengineered</text>
<text x="33.7" y="167.3">Powerdistributionsystem</text>
<text x="13.7" y="169.5">+ ImplementedsimplerPowerdistributionsystem</text>
<text x="13.7" y="171.6">- ReducedGlobalsto aminimum,used+3.3Vand+5V for voltageof parts</text>
<text x="13.7" y="173.7">+ Introducedalot of TestPointswith symbolthatcatchestheeyefast.</text>
<text x="13.7" y="178">* RedesignedsomeSymbols</text>
<text x="13.7" y="180.1">* Cleaneduprubbishandwiring sphagetti</text>
<text x="13.7" y="184.4">- RemovedPCBfor newlayout.(WIP)</text>
<text x="13.7" y="188.7">Notes:</text>
<text x="13.7" y="190.8">-&gt; Fannotyetupdated,still ascrewterminal.</text>
<text x="13.7" y="192.9">-&gt; Piezzorandomlyconnectedto anSTM Pin.Evanshouldcheckthis.</text>
<text x="13.7" y="195.1">-&gt; PCBin themaking.</text>
<text x="13.7" y="197.2">Issue:FootprintandModelfor SSDholdernotpresentanymore@evan</text>
</g>
<g font-size="1.8" fill="#006464">
<text x="25.4" y="24.7">STM</text>
<text x="101.6" y="24.7">CM4</text>
<text x="177.8" y="24.7">Power_logic</text>
<text x="179.3" y="28.8">STM_Plug_3.3V</text>
<text x="62.2" y="33.9">RUN_PG_CM4</text>
<text x="83.6" y="35.2">TP4</text>
<text x="103.1" y="33.9">RUN_PG</text>
<text x="58" y="41" transform="rotate(-90 58 41)">STM_Plug_3.3V</text>
<text x="62.1" y="39">STM_UART_TX</text>
<text x="82.3" y="41.5">TP5</text>
<text x="83.6" y="37.7">TestPoint_Probe</text>
<text x="103.1" y="39">PI_RX</text>
<text x="137.6" y="40.2">CM4_Out_3.3V</text>
<text x="139.5" y="36.4">USB_Out_5V</text>
<text x="179.3" y="40.2">CM4_Out_3.3V</text>
<text x="179.3" y="36.4">USB_Out_5V</text>
<text x="61.8" y="45.3">STM_UART_RX</text>
<text x="82.3" y="44">TestPoint_Probe</text>
<text x="103.1" y="45.3">PI_TX</text>
<text x="59.2" y="51.7">GLOBAL_EN_CM4</text>
<text x="103.1" y="51.7">GLOBAL_EN_CM4</text>
<text x="135.6" y="52.9">GPIO_VREF_3.3V</text>
<text x="139.3" y="49.1">LAN_IN_3.3V</text>
<text x="179.3" y="52.9">GPIO_VREF_3.3V</text>
<text x="179.3" y="49.1">LAN_IN_3.3V</text>
<text x="58.6" y="58">Battery_Out_3.3V</text>
<text x="134.8" y="59.3">Battery_Out_3.3V</text>
<text x="179.3" y="59.3">Battery_Out_3.3V</text>
<text x="234.5" y="59.3">+3.3V</text>
<text x="255.8" y="59.3">+5V</text>
<text x="60.5" y="60.6">Piezzo_Control</text>
<text x="179.3" y="61.8">Battery_Out_5V</text>
<text x="242.3" y="65.6">TestPoint_Probe</text>
<text x="242.3" y="63.1">TP13</text>
<text x="262.6" y="65.6">TestPoint_Probe</text>
<text x="262.6" y="63.1">TP14</text>
<text x="46.6" y="74.7" transform="rotate(-90 46.6 74.7)">Pack1_SCL</text>
<text x="66.9" y="74.7" transform="rotate(-90 66.9 74.7)">Pack1_SDA</text>
<text x="164.9" y="82.1">TP8</text>
<text x="239.8" y="78.3">TP9</text>
<text x="239.8" y="80.9">TestPoint_Probe</text>
<text x="260.1" y="80.9">TestPoint_Probe</text>
<text x="260.1" y="78.3">TP10</text>
<text x="49.5" y="84.4">TP3</text>
<text x="49.5" y="86.9">TestPoint_Probe</text>
<text x="69.9" y="84.4">TP2</text>
<text x="69.9" y="86.9">TestPoint_Probe</text>
<text x="164.9" y="84.7">TestPoint_Probe</text>
<text x="167.4" y="87.2">TP1</text>
<text x="167.4" y="89.8">TestPoint_Probe</text>
<text x="234.2" y="87.2">GND</text>
<text x="254.5" y="87.2">GND</text>
<text x="101.6" y="92">LPHS-connector</text>
<text x="176.5" y="93.3">Piezzo</text>
<text x="239.8" y="93.6">TestPoint_Probe</text>
<text x="239.8" y="91">TP11</text>
<text x="260.1" y="93.6">TestPoint_Probe</text>
<text x="260.1" y="91">TP12</text>
<text x="234.2" y="99.9">GND</text>
<text x="254.5" y="99.9">GND</text>
<text x="46.6" y="108.4" transform="rotate(-90 46.6 108.4)">Pack1_SCL</text>
<text x="66.9" y="108.5" transform="rotate(-90 66.9 108.5)">Pack1_SDA</text>
<text x="134.8" y="111.4">Battery_Out_3.3V</text>
<text x="136.6" y="113.9">Battery_Out_5V</text>
<text x="178" y="141.8">Piezo_ctrl</text>
<text x="24.7" y="144.8" transform="rotate(-90 24.7 144.8)">IMU</text>
</g>
<g font-size="1.8" fill="#000084">
<text x="125.3" y="65.2" transform="rotate(-90 125.3 65.2)">D-}</text>
<text x="130.4" y="65.2" transform="rotate(-90 130.4 65.2)">D-}</text>
<text x="135.5" y="65.2" transform="rotate(-90 135.5 65.2)">D-}</text>
<text x="140.6" y="65.2" transform="rotate(-90 140.6 65.2)">D-}</text>
<text x="72" y="74.7" transform="rotate(-90 72 74.7)">ST_CAN{P,N}</text>
<text x="74.5" y="74.7" transform="rotate(-90 74.5 74.7)">STM{RX,TX}</text>
<text x="125.3" y="74.7" transform="rotate(-90 125.3 74.7)">TRD0{D+</text>
<text x="130.4" y="74.7" transform="rotate(-90 130.4 74.7)">TRD1{D+</text>
<text x="135.5" y="74.7" transform="rotate(-90 135.5 74.7)">TRD2{D+</text>
<text x="140.6" y="74.7" transform="rotate(-90 140.6 74.7)">TRD3{D+</text>
<text x="125.3" y="97.9" transform="rotate(-90 125.3 97.9)">D-}</text>
<text x="130.4" y="97.9" transform="rotate(-90 130.4 97.9)">D-}</text>
<text x="135.5" y="97.9" transform="rotate(-90 135.5 97.9)">D-}</text>
<text x="140.6" y="97.9" transform="rotate(-90 140.6 97.9)">D-}</text>
<text x="125.3" y="107.4" transform="rotate(-90 125.3 107.4)">TRD0{D+</text>
<text x="130.4" y="107.4" transform="rotate(-90 130.4 107.4)">TRD1{D+</text>
<text x="135.5" y="107.4" transform="rotate(-90 135.5 107.4)">TRD2{D+</text>
<text x="140.6" y="107.4" transform="rotate(-90 140.6 107.4)">TRD3{D+</text>
<text x="103.1" y="117.7">STM{RX,TX}</text>
<text x="103.1" y="120.2">ST_CAN{P,N}</text>
</g>
<g font-size="1.8" fill="#725600">
<text x="25.4" y="78.5">File:</text>
<text x="30.6" y="78.5">STM.kicad_sch</text>
<text x="101.6" y="78.5">File:</text>
<text x="106.8" y="78.5">CM4.kicad_sch</text>
<text x="177.8" y="78.5">File:</text>
<text x="183" y="78.5">Power_logic.kicad_sch</text>
<text x="78.5" y="139.6" transform="rotate(-90 78.5 139.6)">IMU.kicad_sch</text>
<text x="78.5" y="144.8" transform="rotate(-90 78.5 144.8)">File:</text>
<text x="101.6" y="145.8">File:</text>
<text x="106.8" y="145.8">LPHT-connector.kicad_sch</text>
<text x="176.5" y="147.1">File:</text>
<text x="181.8" y="147.1">Piezzo.kicad_sch</text>
</g>
</svg>
